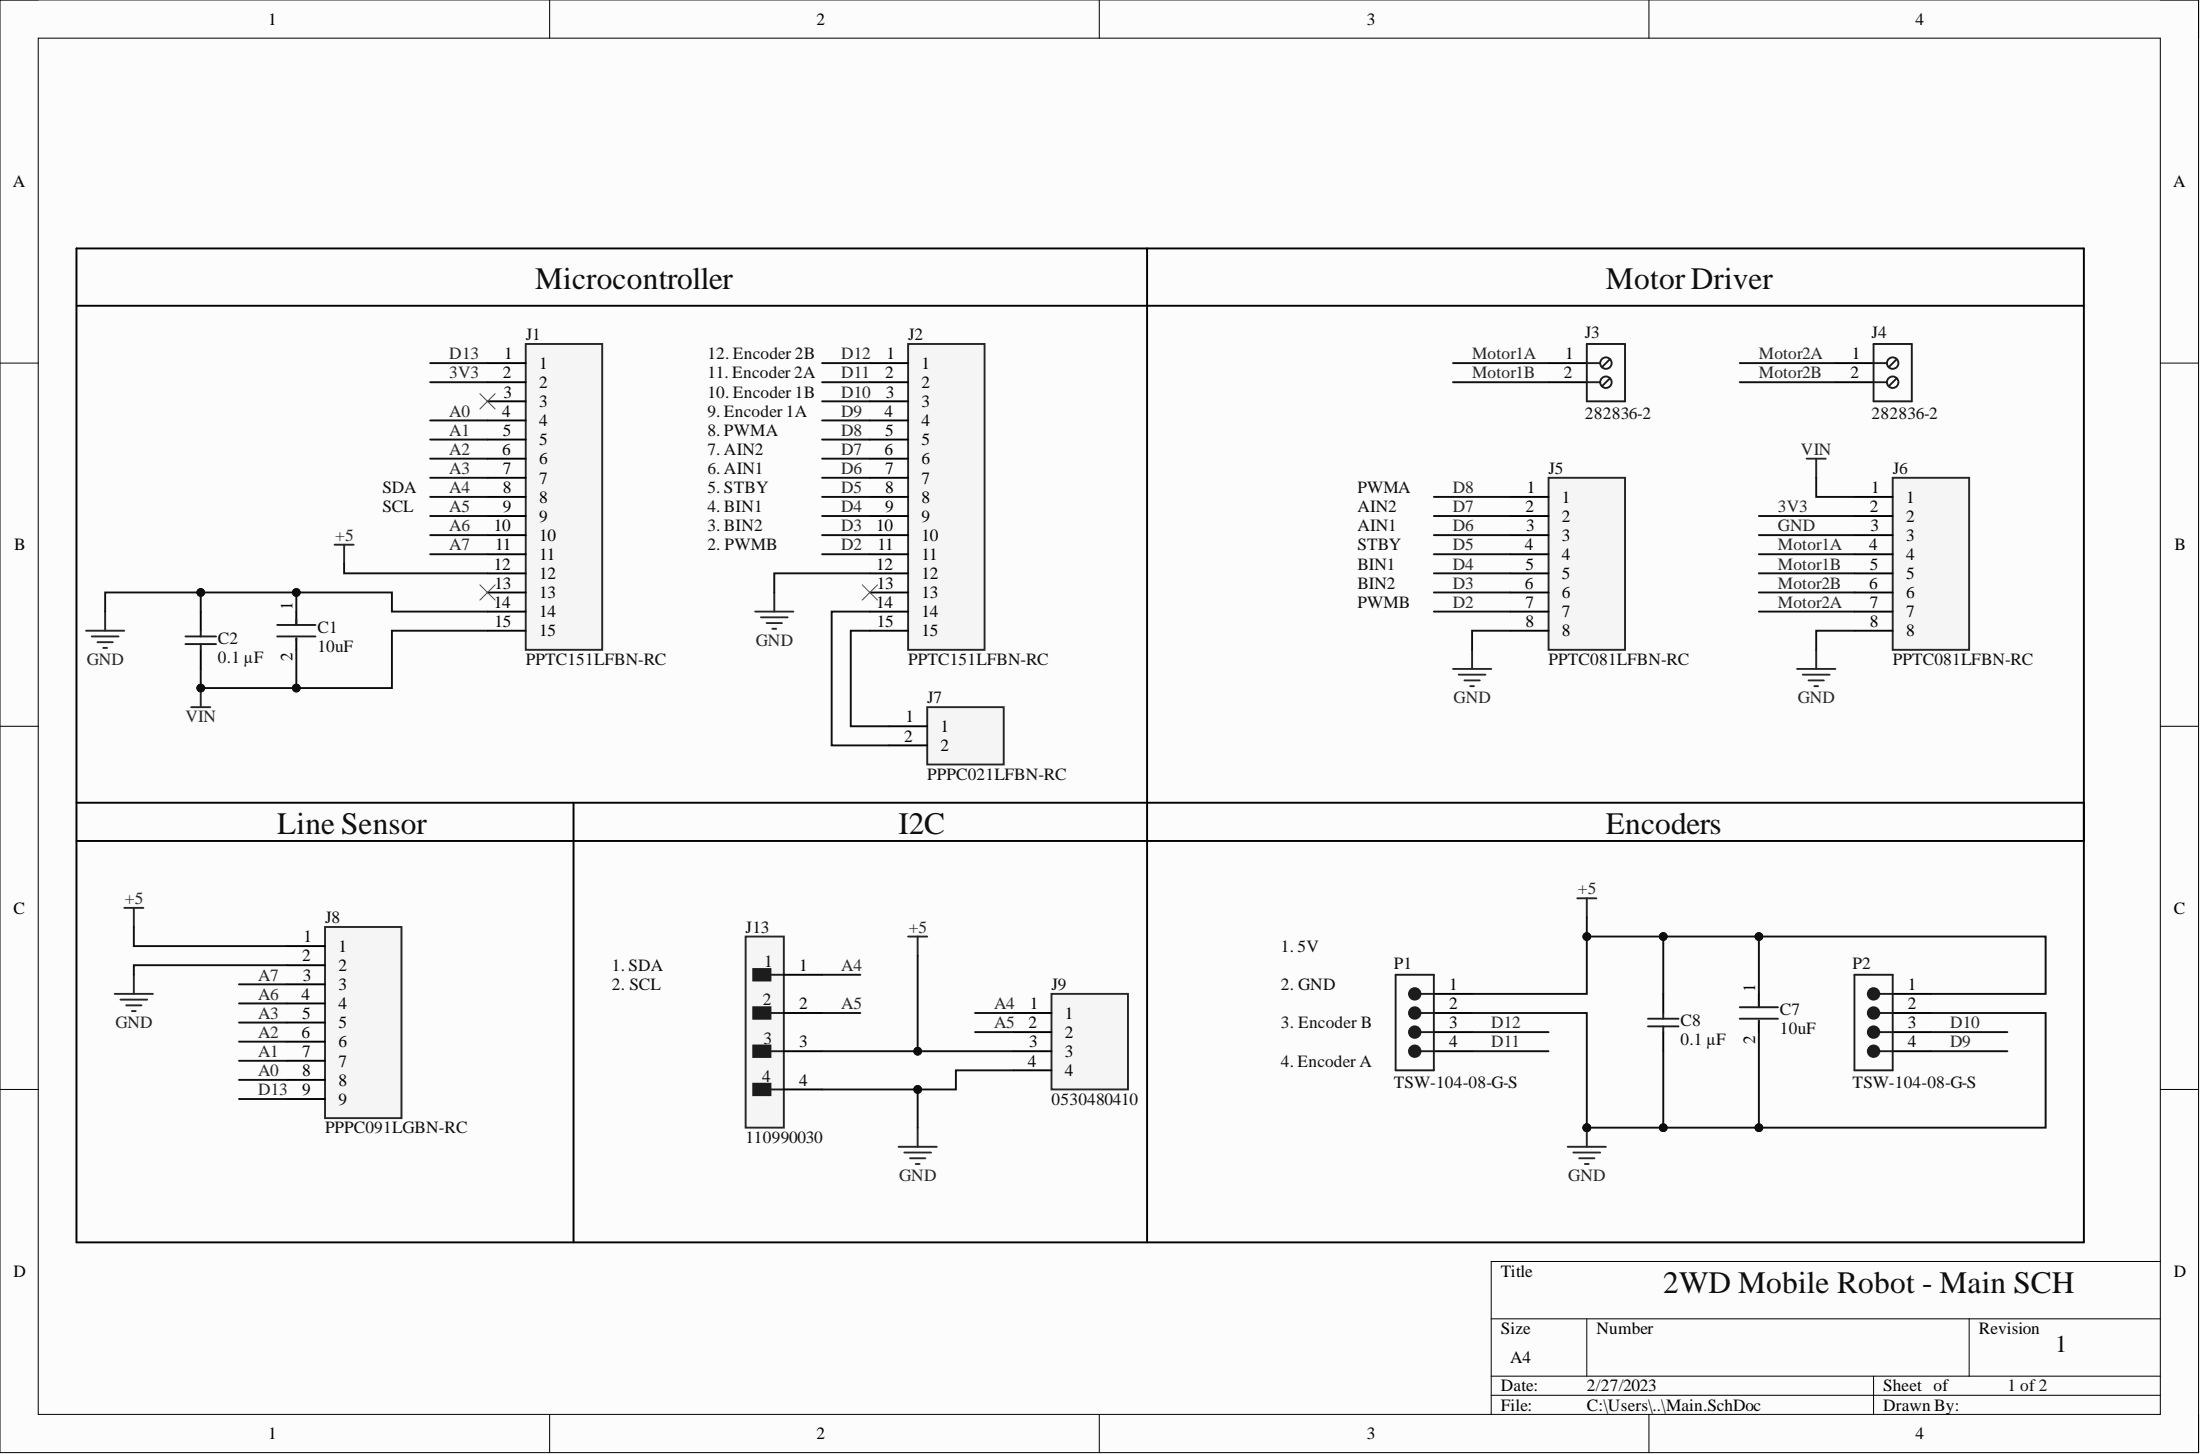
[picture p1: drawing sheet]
<svg xmlns="http://www.w3.org/2000/svg" width="292mm" height="193mm" viewBox="0 0 292 193" stroke-linecap="round" stroke-linejoin="round" font-family="sans-serif">
<path d="M0 0h291.9v192.8h-291.9z" fill-rule="evenodd" fill="#fcfcfc"/>
<path d="M0 0h291.9v192.8h-291.9z" fill="none" stroke="#000" stroke-width=".13"/>
<path d="M5.1 5.1h281.7v182.6h-281.7z" fill-rule="evenodd" fill="#fcfcfc"/>
<g fill="none" stroke="#000" stroke-width=".13">
<path d="M0 0h5.1M73 0v5.1M146 0v5.1M218.9 0v5.1M286.8 0h5.1v5.1M5.1 5.1h281.7v182.6h-281.7zM0 48.2h5.1M286.8 48.2h5.1M0 96.4h5.1M286.8 96.4h5.1M0 144.6h5.1M286.8 144.6h5.1"/>
<path d="M198 175h88.8M210.7 175v7.6M261.5 175v7.6M286.8 167.4h-88.8v20.3M73 187.7v5.1M146 187.7v5.1M198 182.6h88.8M198 185.2h88.8M218.9 187.7v5.1M248.8 182.6v5.1M291.9 187.7v5.1"/>
</g>
<path d="M69.8 45.7h10.2v40.5h-10.2z" fill-rule="evenodd" fill="#f5f5f5"/>
<path d="M69.8 45.7h10.2v40.5h-10.2z" fill="none" stroke="#262626" stroke-width=".25"/>
<g fill="none" stroke="#000" stroke-width=".25">
<path d="M64.7 48.2h5.1M64.7 50.7h5.1M64.7 53.3h5.1M64.7 55.8h5.1M64.7 58.3h5.1M64.7 60.9h5.1M64.7 63.4h5.1M64.7 65.9h5.1M64.7 68.5h5.1M64.7 71h5.1M64.7 73.6h5.1M64.7 76.1h5.1"/>
<path d="M64.7 78.6h5.1M64.7 81.2h5.1M64.7 83.7h5.1"/>
</g>
<path d="M120.6 45.7h10.1v40.5h-10.1z" fill-rule="evenodd" fill="#f5f5f5"/>
<path d="M120.6 45.7h10.1v40.5h-10.1z" fill="none" stroke="#262626" stroke-width=".25"/>
<g fill="none" stroke="#000" stroke-width=".25">
<path d="M115.5 48.2h5.1M115.5 50.7h5.1M115.5 53.3h5.1M115.5 55.8h5.1M115.5 58.3h5.1M115.5 60.9h5.1M115.5 63.4h5.1M115.5 65.9h5.1M115.5 68.5h5.1M115.5 71h5.1M115.5 73.6h5.1M115.5 76.1h5.1"/>
<path d="M115.5 78.6h5.1M115.5 81.2h5.1M115.5 83.7h5.1"/>
</g>
<path d="M205.6 63.4h10.2v22.8h-10.2z" fill-rule="evenodd" fill="#f5f5f5"/>
<path d="M205.6 63.4h10.2v22.8h-10.2z" fill="none" stroke="#262626" stroke-width=".25"/>
<path d="M200.5 65.9h5.1M200.5 68.5h5.1M200.5 71h5.1M200.5 73.6h5.1M200.5 76.1h5.1M200.5 78.6h5.1M200.5 81.2h5.1M200.5 83.7h5.1" fill="none" stroke="#000" stroke-width=".25"/>
<path d="M251.3 63.4h10.2v22.8h-10.2z" fill-rule="evenodd" fill="#f5f5f5"/>
<path d="M251.3 63.4h10.2v22.8h-10.2zM25.4 93.9h2.5M26.7 91.3v2.6" fill="none" stroke="#262626" stroke-width=".25"/>
<path d="M246.2 65.9h5.1M246.2 68.5h5.1M246.2 71h5.1M246.2 73.6h5.1M246.2 76.1h5.1M246.2 78.6h5.1M246.2 81.2h5.1M246.2 83.7h5.1" fill="none" stroke="#000" stroke-width=".25"/>
<circle cx="26.7" cy="91.3" r=".51" fill="#0e0e0e"/>
<circle cx="26.7" cy="91.3" r=".51" fill="none" stroke="#0e0e0e" stroke-width=".13"/>
<g fill="none" stroke="#262626" stroke-width=".25">
<path d="M102.8 78.6v2.6M239.9 60.9h2.5M241.1 60.9v2.5M11.4 83.7h5.1M12.2 84.5h3.5M12.9 85.2h2.1M13.7 86h.5M14 81.2v2.5M100.3 81.2h5M101 81.9h3.6M101.8 82.7h2M102.5 83.5h.6"/>
<path d="M192.9 88.8h5.1M193.7 89.5h3.5M194.4 90.3h2.1M195.2 91.1h.5M195.5 86.2v2.6M238.6 88.8h5.1M239.4 89.5h3.5M240.1 90.3h2.1M240.9 91.1h.5M241.1 86.2v2.6"/>
</g>
<path d="M205.6 48.2h5.1M205.6 50.7h5.1M26.7 81.2v2.5M26.7 86.2v2.6M39.3 81.2v1.7M39.3 84.7v1.5" fill="none" stroke="#000" stroke-width=".25"/>
<path d="M24.6 84.5h4.1M24.6 85.5h4.1M26.7 83.7v.8M26.7 85.5v.7M36.8 82.9h5.1M36.8 84.5h5.1M39.3 82.2v.7M39.3 84.7v.3" fill="none" stroke="#1c1c1c" stroke-width=".25"/>
<path d="M63.7 77.6l2 2M65.7 77.6l-2 2M114.5 77.6l2 2M116.5 77.6l-2 2" fill="none" stroke="#4c4c4c" stroke-width=".13"/>
<circle cx="213.2" cy="48.2" r=".76" fill="#fefefe"/>
<g fill="none" stroke="#1c1c1c" stroke-width=".25">
<path d="M213.8 47.7l-1.1 1"/>
<circle cx="213.2" cy="48.2" r=".76"/>
</g>
<circle cx="213.2" cy="50.7" r=".76" fill="#fefefe"/>
<g fill="none" stroke="#1c1c1c" stroke-width=".25">
<path d="M210.7 48.2h1.8M210.7 50.7h1.8M210.7 45.7h5.1v7.6h-5.1zM213.8 50.2l-1.1 1.1"/>
<circle cx="213.2" cy="50.7" r=".76"/>
</g>
<path d="M243.7 48.2h5.1M243.7 50.7h5.1" fill="none" stroke="#000" stroke-width=".25"/>
<circle cx="251.3" cy="48.2" r=".76" fill="#fefefe"/>
<g fill="none" stroke="#1c1c1c" stroke-width=".25">
<path d="M251.8 47.7l-1 1"/>
<circle cx="251.3" cy="48.2" r=".76"/>
</g>
<circle cx="251.3" cy="50.7" r=".76" fill="#fefefe"/>
<g fill="none" stroke="#1c1c1c" stroke-width=".25">
<path d="M248.8 48.2h1.7M248.8 50.7h1.7M248.8 45.7h5v7.6h-5zM251.8 50.2l-1 1.1"/>
<circle cx="251.3" cy="50.7" r=".76"/>
</g>
<path d="M139.6 131.9h10.2v12.7h-10.2z" fill-rule="evenodd" fill="#f5f5f5"/>
<path d="M120.6 124.3h2.5M121.8 124.3v2.5M139.6 131.9h10.2v12.7h-10.2zM119.3 152.2h5.1M120.1 153h3.5M120.8 153.7h2.1M121.6 154.5h.5M121.8 149.7v2.5" fill="none" stroke="#262626" stroke-width=".25"/>
<path d="M10.2 33h266.5v131.9h-266.5zM152.3 33v131.9M10.2 40.6h266.5M10.2 111.6h266.5M10.2 106.5h266.5M134.5 134.4h5.1M134.5 137h5.1M134.5 139.5h5.1M134.5 142.1h5.1" fill="none" stroke="#000" stroke-width=".25"/>
<path d="M43.2 123h10.1v25.4h-10.1z" fill-rule="evenodd" fill="#f5f5f5"/>
<path d="M44.4 72.3h2.6M45.7 72.3v2.5M15.2 131.9h5.1M16 132.7h3.5M16.5 120.5h2.5M16.8 133.4h2M17.5 134.2h.5M17.8 120.5v2.5M17.8 129.4v2.5M43.2 123h10.1v25.4h-10.1z" fill="none" stroke="#262626" stroke-width=".25"/>
<path d="M76.2 106.5v58.4M38.1 125.6h5.1M38.1 128.1h5.1M38.1 130.6h5.1M38.1 133.2h5.1M38.1 135.7h5.1M38.1 138.2h5.1M38.1 140.8h5.1M38.1 143.3h5.1M38.1 145.9h5.1" fill="none" stroke="#000" stroke-width=".25"/>
<path d="M63.7 52.2l2 2.1M65.7 52.2l-2 2.1" fill="none" stroke="#4c4c4c" stroke-width=".13"/>
<path d="M123.1 93.9h10.2v7.6h-10.2z" fill-rule="evenodd" fill="#f5f5f5"/>
<path d="M123.1 93.9h10.2v7.6h-10.2z" fill="none" stroke="#262626" stroke-width=".25"/>
<path d="M118 96.4h5.1M118 98.9h5.1" fill="none" stroke="#000" stroke-width=".25"/>
<path d="M99 124.3h5.1v25.4h-5.1z" fill-rule="evenodd" fill="#f5f5f5"/>
<path d="M99 124.3h5.1v25.4h-5.1z" fill="none" stroke="#262626" stroke-width=".25"/>
<path d="M100 128.6h2.3v1.5h-2.3z" fill-rule="evenodd" fill="#1c1c1c"/>
<path d="M100 128.6h2.3v1.5h-2.3zM102.3 129.4h1.8" fill="none" stroke="#1c1c1c" stroke-width=".25"/>
<path d="M100 133.7h2.3v1.5h-2.3z" fill-rule="evenodd" fill="#1c1c1c"/>
<path d="M100 133.7h2.3v1.5h-2.3zM102.3 134.4h1.8" fill="none" stroke="#1c1c1c" stroke-width=".25"/>
<path d="M100 138.8h2.3v1.5h-2.3z" fill-rule="evenodd" fill="#1c1c1c"/>
<path d="M100 138.8h2.3v1.5h-2.3zM102.3 139.5h1.8" fill="none" stroke="#1c1c1c" stroke-width=".25"/>
<path d="M100 143.8h2.3v1.5h-2.3z" fill-rule="evenodd" fill="#1c1c1c"/>
<path d="M249.5 131.9h1.8M100 143.8h2.3v1.5h-2.3zM102.3 144.6h1.8" fill="none" stroke="#1c1c1c" stroke-width=".25"/>
<path d="M104.1 129.4h5M104.1 134.4h5M104.1 139.5h5M251.3 134.4h5.1M251.3 139.5h5.1M251.3 131.9h5.1M251.3 137h5.1M104.1 144.6h5" fill="none" stroke="#000" stroke-width=".25"/>
<circle cx="248.8" cy="131.9" r=".76" fill="#1c1c1c"/>
<g fill="none" stroke="#1c1c1c" stroke-width=".25">
<path d="M246.2 129.4h5.1v12.7h-5.1zM249.5 134.4h1.8"/>
<circle cx="248.8" cy="131.9" r=".76"/>
</g>
<circle cx="248.8" cy="134.4" r=".76" fill="#1c1c1c"/>
<g fill="none" stroke="#1c1c1c" stroke-width=".25">
<path d="M249.5 137h1.8M249.5 139.5h1.8"/>
<circle cx="248.8" cy="134.4" r=".76"/>
</g>
<circle cx="248.8" cy="137" r=".76" fill="#1c1c1c"/>
<circle cx="248.8" cy="137" r=".76" fill="none" stroke="#1c1c1c" stroke-width=".25"/>
<circle cx="248.8" cy="139.5" r=".76" fill="#1c1c1c"/>
<g fill="none" stroke="#1c1c1c" stroke-width=".25">
<path d="M188.6 131.9h1.8"/>
<circle cx="248.8" cy="139.5" r=".76"/>
</g>
<path d="M190.4 131.9h5.1M190.4 134.4h5.1M190.4 137h5.1M190.4 139.5h5.1" fill="none" stroke="#000" stroke-width=".25"/>
<circle cx="187.8" cy="131.9" r=".76" fill="#1c1c1c"/>
<g fill="none" stroke="#1c1c1c" stroke-width=".25">
<path d="M185.3 129.4h5.1v12.7h-5.1zM188.6 134.4h1.8"/>
<circle cx="187.8" cy="131.9" r=".76"/>
</g>
<circle cx="187.8" cy="134.4" r=".76" fill="#1c1c1c"/>
<g fill="none" stroke="#1c1c1c" stroke-width=".25">
<path d="M188.6 137h1.8M188.6 139.5h1.8"/>
<circle cx="187.8" cy="134.4" r=".76"/>
</g>
<circle cx="187.8" cy="137" r=".76" fill="#1c1c1c"/>
<circle cx="187.8" cy="137" r=".76" fill="none" stroke="#1c1c1c" stroke-width=".25"/>
<circle cx="187.8" cy="139.5" r=".76" fill="#1c1c1c"/>
<circle cx="187.8" cy="139.5" r=".76" fill="none" stroke="#1c1c1c" stroke-width=".25"/>
<path d="M208.1 152.2h5.1M208.9 153h3.6M209.7 153.7h2M210.4 154.5h.5M210.7 149.7v2.5" fill="none" stroke="#262626" stroke-width=".25"/>
<circle cx="210.7" cy="149.7" r=".51" fill="#0e0e0e"/>
<circle cx="210.7" cy="149.7" r=".51" fill="none" stroke="#0e0e0e" stroke-width=".13"/>
<path d="M209.4 119.2h2.6M210.7 119.2v2.6" fill="none" stroke="#262626" stroke-width=".25"/>
<path d="M220.8 131.9v2.5M220.8 137v2.5M233.5 131.9v1.8M233.5 135.5v1.5" fill="none" stroke="#000" stroke-width=".25"/>
<path d="M218.8 135.2h4.1M218.8 136.2h4.1M220.8 134.4v.8M220.8 136.2v.8M231 133.7h5.1M231 135.2h5.1M233.5 132.9v.8M233.5 135.5v.2" fill="none" stroke="#1c1c1c" stroke-width=".25"/>
<path d="M115.5 76.1h-12.7v2.5M26.7 81.2v-2.6h25.3v2.6h12.7" fill="none" stroke="#0e0e0e" stroke-width=".25"/>
<circle cx="39.3" cy="78.6" r=".51" fill="#0e0e0e"/>
<circle cx="39.3" cy="78.6" r=".51" fill="none" stroke="#0e0e0e" stroke-width=".13"/>
<circle cx="26.7" cy="78.6" r=".51" fill="#0e0e0e"/>
<circle cx="26.7" cy="78.6" r=".51" fill="none" stroke="#0e0e0e" stroke-width=".13"/>
<path d="M39.3 78.6v2.6" fill="none" stroke="#0e0e0e" stroke-width=".25"/>
<circle cx="39.3" cy="78.6" r=".51" fill="#0e0e0e"/>
<circle cx="39.3" cy="78.6" r=".51" fill="none" stroke="#0e0e0e" stroke-width=".13"/>
<path d="M64.7 83.7h-12.7v7.6h-12.7v-5.1" fill="none" stroke="#0e0e0e" stroke-width=".25"/>
<circle cx="39.3" cy="91.3" r=".51" fill="#0e0e0e"/>
<circle cx="39.3" cy="91.3" r=".51" fill="none" stroke="#0e0e0e" stroke-width=".13"/>
<path d="M26.7 88.8v2.5h12.6" fill="none" stroke="#0e0e0e" stroke-width=".25"/>
<circle cx="39.3" cy="91.3" r=".51" fill="#0e0e0e"/>
<circle cx="39.3" cy="91.3" r=".51" fill="none" stroke="#0e0e0e" stroke-width=".13"/>
<circle cx="26.7" cy="91.3" r=".51" fill="#0e0e0e"/>
<circle cx="26.7" cy="91.3" r=".51" fill="none" stroke="#0e0e0e" stroke-width=".13"/>
<path d="M26.7 78.6h-12.7v2.6" fill="none" stroke="#0e0e0e" stroke-width=".25"/>
<circle cx="26.7" cy="78.6" r=".51" fill="#0e0e0e"/>
<circle cx="26.7" cy="78.6" r=".51" fill="none" stroke="#0e0e0e" stroke-width=".13"/>
<g fill="none" stroke="#0e0e0e" stroke-width=".25">
<path d="M57.1 48.2h7.6M57.1 50.7h7.6M57.1 55.8h7.6M57.1 58.3h7.6M109.1 48.2h6.4M109.1 50.7h6.4M109.1 55.8h6.4M109.1 58.3h6.4M109.1 53.3h6.4M192.9 48.2h12.7M192.9 50.7h12.7M231 48.2h12.7"/>
<path d="M231 50.7h12.7M45.7 74.8v1.3h19M57.1 60.9h7.6M57.1 63.4h7.6M57.1 65.9h7.6M57.1 68.5h7.6M57.1 71h7.6M57.1 73.6h7.6M109.1 60.9h6.4M109.1 63.4h6.4M109.1 65.9h6.4M109.1 68.5h6.4"/>
<path d="M109.1 71h6.4M109.1 73.6h6.4M190.4 65.9h10.1M190.4 68.5h10.1M190.4 71h10.1M190.4 73.6h10.1M190.4 76.1h10.1M190.4 78.6h10.1M233.5 68.5h12.7M233.5 71h12.7M233.5 73.6h12.7M233.5 76.1h12.7"/>
<path d="M233.5 78.6h12.7M241.1 63.4v2.5h5.1M115.5 83.7h-2.5v12.7h5M115.5 81.2h-5.1v17.7h7.6M190.4 81.2h10.1M200.5 83.7h-5v2.5M233.5 81.2h12.7M246.2 83.7h-5.1v2.5M17.8 123v2.6h20.3M31.7 130.6h6.4M31.7 133.2h6.4M31.7 135.7h6.4"/>
<path d="M31.7 138.2h6.4M38.1 128.1h-20.3v1.3M109.1 134.4h5.1M109.1 129.4h5.1M121.8 126.8v12.7h-12.7M129.5 134.4h5M129.5 137h5M31.7 140.8h6.4M31.7 143.3h6.4M31.7 145.9h6.4"/>
</g>
<circle cx="121.8" cy="139.5" r=".51" fill="#0e0e0e"/>
<circle cx="121.8" cy="139.5" r=".51" fill="none" stroke="#0e0e0e" stroke-width=".13"/>
<path d="M121.8 139.5h12.7" fill="none" stroke="#0e0e0e" stroke-width=".25"/>
<circle cx="121.8" cy="139.5" r=".51" fill="#0e0e0e"/>
<circle cx="121.8" cy="139.5" r=".51" fill="none" stroke="#0e0e0e" stroke-width=".13"/>
<path d="M134.5 142.1h-7.6v2.5h-17.8" fill="none" stroke="#0e0e0e" stroke-width=".25"/>
<circle cx="121.8" cy="144.6" r=".51" fill="#0e0e0e"/>
<circle cx="121.8" cy="144.6" r=".51" fill="none" stroke="#0e0e0e" stroke-width=".13"/>
<path d="M121.8 144.6v5.1" fill="none" stroke="#0e0e0e" stroke-width=".25"/>
<circle cx="121.8" cy="144.6" r=".51" fill="#0e0e0e"/>
<circle cx="121.8" cy="144.6" r=".51" fill="none" stroke="#0e0e0e" stroke-width=".13"/>
<path d="M195.5 134.4h15.2v15.3M195.5 137h10.1M195.5 139.5h10.1M256.4 137h10.1M256.4 139.5h10.1" fill="none" stroke="#0e0e0e" stroke-width=".25"/>
<circle cx="210.7" cy="149.7" r=".51" fill="#0e0e0e"/>
<circle cx="210.7" cy="149.7" r=".51" fill="none" stroke="#0e0e0e" stroke-width=".13"/>
<path d="M210.7 121.8v10.1h-15.2" fill="none" stroke="#0e0e0e" stroke-width=".25"/>
<circle cx="210.7" cy="124.3" r=".51" fill="#0e0e0e"/>
<circle cx="210.7" cy="124.3" r=".51" fill="none" stroke="#0e0e0e" stroke-width=".13"/>
<path d="M220.8 124.3v7.6" fill="none" stroke="#0e0e0e" stroke-width=".25"/>
<circle cx="220.8" cy="124.3" r=".51" fill="#0e0e0e"/>
<circle cx="220.8" cy="124.3" r=".51" fill="none" stroke="#0e0e0e" stroke-width=".13"/>
<path d="M220.8 139.5v10.2" fill="none" stroke="#0e0e0e" stroke-width=".25"/>
<circle cx="220.8" cy="149.7" r=".51" fill="#0e0e0e"/>
<circle cx="220.8" cy="149.7" r=".51" fill="none" stroke="#0e0e0e" stroke-width=".13"/>
<path d="M233.5 137v12.7" fill="none" stroke="#0e0e0e" stroke-width=".25"/>
<circle cx="233.5" cy="149.7" r=".51" fill="#0e0e0e"/>
<circle cx="233.5" cy="149.7" r=".51" fill="none" stroke="#0e0e0e" stroke-width=".13"/>
<path d="M233.5 124.3v7.6" fill="none" stroke="#0e0e0e" stroke-width=".25"/>
<circle cx="233.5" cy="124.3" r=".51" fill="#0e0e0e"/>
<circle cx="233.5" cy="124.3" r=".51" fill="none" stroke="#0e0e0e" stroke-width=".13"/>
<path d="M256.4 134.4h15.2v15.3h-60.9" fill="none" stroke="#0e0e0e" stroke-width=".25"/>
<circle cx="210.7" cy="149.7" r=".51" fill="#0e0e0e"/>
<circle cx="210.7" cy="149.7" r=".51" fill="none" stroke="#0e0e0e" stroke-width=".13"/>
<circle cx="220.8" cy="149.7" r=".51" fill="#0e0e0e"/>
<circle cx="220.8" cy="149.7" r=".51" fill="none" stroke="#0e0e0e" stroke-width=".13"/>
<circle cx="233.5" cy="149.7" r=".51" fill="#0e0e0e"/>
<circle cx="233.5" cy="149.7" r=".51" fill="none" stroke="#0e0e0e" stroke-width=".13"/>
<path d="M210.7 124.3h60.9v7.6h-15.2" fill="none" stroke="#0e0e0e" stroke-width=".25"/>
<circle cx="233.5" cy="124.3" r=".51" fill="#0e0e0e"/>
<circle cx="233.5" cy="124.3" r=".51" fill="none" stroke="#0e0e0e" stroke-width=".13"/>
<circle cx="220.8" cy="124.3" r=".51" fill="#0e0e0e"/>
<circle cx="220.8" cy="124.3" r=".51" fill="none" stroke="#0e0e0e" stroke-width=".13"/>
<circle cx="210.7" cy="124.3" r=".51" fill="#0e0e0e"/>
<circle cx="210.7" cy="124.3" r=".51" fill="none" stroke="#0e0e0e" stroke-width=".13"/>
<g font-size="4.1" fill="#0e0e0e">
<text x="71.1" y="38.4">Microcontroller</text>
<text x="213.2" y="38.4">Motor Driver</text>
<text x="36.8" y="110.7">Line Sensor</text>
<text x="119.3" y="110.7">I2C</text>
<text x="213.2" y="110.7">Encoders</text>
<text x="220.8" y="171.6">2WD Mobile Robot - Main SCH</text>
</g>
<text font-size="3.2" fill="#0e0e0e" x="272.9" y="179.4">1</text>
<g font-size="2.3">
<text x="35.6" y="3.3">1</text>
<text x="108.4" y="3.3">2</text>
<text x="181.5" y="3.3">3</text>
<text x="254.3" y="3.3">4</text>
<text x="1.7" y="24.9">A</text>
<text x="288.5" y="24.9">A</text>
<text x="66.9" y="47.7">1</text>
<text x="117.7" y="47.7">1</text>
<text x="207.8" y="47.7">1</text>
<text x="245.9" y="47.7">1</text>
<text x="66.8" y="50.2">2</text>
<text x="66.8" y="52.8">3</text>
<text x="71.6" y="49">1</text>
<text x="71.6" y="51.5">2</text>
<text x="117.5" y="50.2">2</text>
<text x="117.6" y="52.8">3</text>
<text x="122.3" y="49">1</text>
<text x="122.3" y="51.5">2</text>
<text x="207.6" y="50.2">2</text>
<text x="245.7" y="50.2">2</text>
<text x="66.7" y="55.3">4</text>
<text x="66.8" y="57.8">5</text>
<text x="71.6" y="54">3</text>
<text x="71.6" y="56.6">4</text>
<text x="71.6" y="59.1">5</text>
<text x="117.4" y="55.3">4</text>
<text x="117.5" y="57.8">5</text>
<text x="122.3" y="54">3</text>
<text x="122.3" y="56.6">4</text>
<text x="122.3" y="59.1">5</text>
<text x="66.7" y="60.4">6</text>
<text x="66.8" y="62.9">7</text>
<text x="66.8" y="65.4">8</text>
<text x="71.6" y="61.6">6</text>
<text x="71.6" y="64.2">7</text>
<text x="117.4" y="60.4">6</text>
<text x="117.5" y="62.9">7</text>
<text x="117.5" y="65.4">8</text>
<text x="122.3" y="61.6">6</text>
<text x="122.3" y="64.2">7</text>
<text x="202.7" y="65.4">1</text>
<text x="248.4" y="65.4">1</text>
<text x="65.6" y="70.5">10</text>
<text x="66.8" y="68">9</text>
<text x="71.6" y="66.7">8</text>
<text x="71.6" y="69.2">9</text>
<text x="71.6" y="71.8">10</text>
<text x="116.3" y="70.5">10</text>
<text x="117.5" y="68">9</text>
<text x="122.3" y="66.7">8</text>
<text x="122.3" y="69.2">9</text>
<text x="122.3" y="71.8">10</text>
<text x="202.6" y="68">2</text>
<text x="202.6" y="70.5">3</text>
<text x="207.4" y="66.7">1</text>
<text x="207.4" y="69.2">2</text>
<text x="207.4" y="71.8">3</text>
<text x="248.3" y="68">2</text>
<text x="248.3" y="70.5">3</text>
<text x="253.1" y="66.7">1</text>
<text x="253.1" y="69.2">2</text>
<text x="253.1" y="71.8">3</text>
<text x="1.9" y="73.1">B</text>
<text x="65.6" y="75.6">12</text>
<text x="65.7" y="73.1">11</text>
<text x="71.6" y="74.3">11</text>
<text x="71.6" y="76.9">12</text>
<text x="116.3" y="75.6">12</text>
<text x="116.5" y="73.1">11</text>
<text x="122.3" y="74.3">11</text>
<text x="122.3" y="76.9">12</text>
<text x="202.5" y="73.1">4</text>
<text x="202.6" y="75.6">5</text>
<text x="207.4" y="74.3">4</text>
<text x="207.4" y="76.9">5</text>
<text x="248.2" y="73.1">4</text>
<text x="248.3" y="75.6">5</text>
<text x="253.1" y="74.3">4</text>
<text x="253.1" y="76.9">5</text>
<text x="288.7" y="73.1">B</text>
<text x="38.8" y="80.9" transform="rotate(-90 38.8 80.9)">1</text>
<text x="65.6" y="80.7">14</text>
<text x="65.7" y="78.1">13</text>
<text x="65.7" y="83.2">15</text>
<text x="71.6" y="79.4">13</text>
<text x="71.6" y="81.9">14</text>
<text x="116.3" y="80.7">14</text>
<text x="116.4" y="78.1">13</text>
<text x="116.4" y="83.2">15</text>
<text x="122.3" y="79.4">13</text>
<text x="122.3" y="81.9">14</text>
<text x="202.5" y="78.1">6</text>
<text x="202.6" y="80.7">7</text>
<text x="202.6" y="83.2">8</text>
<text x="207.4" y="79.4">6</text>
<text x="207.4" y="81.9">7</text>
<text x="248.2" y="78.1">6</text>
<text x="248.3" y="80.7">7</text>
<text x="248.3" y="83.2">8</text>
<text x="253.1" y="79.4">6</text>
<text x="253.1" y="81.9">7</text>
<text x="38.8" y="87.8" transform="rotate(-90 38.8 87.8)">2</text>
<text x="71.6" y="84.5">15</text>
<text x="122.3" y="84.5">15</text>
<text x="207.4" y="84.5">8</text>
<text x="253.1" y="84.5">8</text>
<text x="120.2" y="95.9">1</text>
<text x="120.1" y="98.4">2</text>
<text x="124.9" y="97.2">1</text>
<text x="124.9" y="99.7">2</text>
<text x="1.8" y="121.3">C</text>
<text x="40.3" y="125.1">1</text>
<text x="288.6" y="121.3">C</text>
<text x="40.1" y="127.6">2</text>
<text x="40.2" y="130.1">3</text>
<text x="44.9" y="126.3">1</text>
<text x="44.9" y="128.9">2</text>
<text x="44.9" y="131.4">3</text>
<text x="106.1" y="128.9">1</text>
<text x="192.4" y="131.4">1</text>
<text x="233" y="131.7" transform="rotate(-90 233 131.7)">1</text>
<text x="253.3" y="131.4">1</text>
<text x="40" y="132.7">4</text>
<text x="40" y="137.7">6</text>
<text x="40.1" y="135.2">5</text>
<text x="44.9" y="133.9">4</text>
<text x="44.9" y="136.5">5</text>
<text x="106.1" y="133.9">2</text>
<text x="136.6" y="136.5">2</text>
<text x="136.7" y="133.9">1</text>
<text x="141.4" y="135.2">1</text>
<text x="141.4" y="137.7">2</text>
<text x="192.4" y="133.9">2</text>
<text x="192.4" y="136.5">3</text>
<text x="253.3" y="133.9">2</text>
<text x="253.3" y="136.5">3</text>
<text x="40.1" y="140.3">7</text>
<text x="40.1" y="142.8">8</text>
<text x="44.9" y="139">6</text>
<text x="44.9" y="141.5">7</text>
<text x="106.1" y="139">3</text>
<text x="136.5" y="141.5">4</text>
<text x="136.6" y="139">3</text>
<text x="141.4" y="140.3">3</text>
<text x="141.4" y="142.8">4</text>
<text x="192.4" y="139">4</text>
<text x="233" y="138.5" transform="rotate(-90 233 138.5)">2</text>
<text x="253.3" y="139">4</text>
<text x="40.1" y="145.3">9</text>
<text x="44.9" y="144.1">8</text>
<text x="44.9" y="146.6">9</text>
<text x="106.1" y="144.1">4</text>
<text x="1.8" y="169.4">D</text>
<text x="199.3" y="169.4">Title</text>
<text x="288.6" y="169.4">D</text>
<text x="199.3" y="177.1">Size</text>
<text x="212" y="177.1">Number</text>
<text x="262.7" y="177.1">Revision</text>
<text x="199.3" y="184.7">Date:</text>
<text x="200.5" y="180.9">A4</text>
<text x="210.7" y="184.7">2/27/2023</text>
<text x="250" y="184.7">Sheet of</text>
<text x="35.6" y="191">1</text>
<text x="108.4" y="191">2</text>
<text x="181.5" y="191">3</text>
<text x="199.3" y="187.2">File:</text>
<text x="210.7" y="187.2">C:\Users\..\Main.SchDoc</text>
<text x="250" y="187.2">Drawn By:</text>
<text x="254.3" y="191">4</text>
</g>
<g font-size="2.3" fill="#262626">
<text x="59.7" y="47.7">D13</text>
<text x="111.7" y="47.7">D12</text>
<text x="195.5" y="47.7">Motor1A</text>
<text x="233.5" y="47.7">Motor2A</text>
<text x="59.7" y="50.2">3V3</text>
<text x="111.7" y="50.2">D11</text>
<text x="111.7" y="52.8">D10</text>
<text x="195.5" y="50.2">Motor1B</text>
<text x="233.5" y="50.2">Motor2B</text>
<text x="59.7" y="57.8">A1</text>
<text x="59.7" y="55.3">A0</text>
<text x="111.7" y="55.3">D9</text>
<text x="111.7" y="57.8">D8</text>
<text x="59.7" y="60.4">A2</text>
<text x="59.7" y="62.9">A3</text>
<text x="59.7" y="65.4">A4</text>
<text x="111.7" y="60.4">D7</text>
<text x="111.7" y="62.9">D6</text>
<text x="111.7" y="65.4">D5</text>
<text x="192.9" y="65.4">D8</text>
<text x="239.1" y="60.4">VIN</text>
<text x="44.5" y="71.8">+5</text>
<text x="59.7" y="70.5">A6</text>
<text x="59.7" y="68">A5</text>
<text x="111.7" y="68">D4</text>
<text x="111.7" y="70.5">D3</text>
<text x="192.9" y="68">D7</text>
<text x="192.9" y="70.5">D6</text>
<text x="236.1" y="70.5">GND</text>
<text x="236.1" y="68">3V3</text>
<text x="59.7" y="73.1">A7</text>
<text x="111.7" y="73.1">D2</text>
<text x="192.9" y="73.1">D5</text>
<text x="192.9" y="75.6">D4</text>
<text x="236.1" y="73.1">Motor1A</text>
<text x="236.1" y="75.6">Motor1B</text>
<text x="192.9" y="78.1">D3</text>
<text x="192.9" y="80.7">D2</text>
<text x="236.1" y="78.1">Motor2B</text>
<text x="236.1" y="80.7">Motor2A</text>
<text x="11.5" y="88.3">GND</text>
<text x="100.3" y="85.7">GND</text>
<text x="24.6" y="95.9">VIN</text>
<text x="193" y="93.3">GND</text>
<text x="238.7" y="93.3">GND</text>
<text x="16.6" y="120">+5</text>
<text x="209.5" y="118.7">+5</text>
<text x="120.7" y="123.8">+5</text>
<text x="34.3" y="130.1">A7</text>
<text x="111.7" y="128.9">A4</text>
<text x="15.3" y="136.5">GND</text>
<text x="34.3" y="132.7">A6</text>
<text x="34.3" y="135.2">A3</text>
<text x="34.3" y="137.7">A2</text>
<text x="111.7" y="133.9">A5</text>
<text x="132" y="133.9">A4</text>
<text x="132" y="136.5">A5</text>
<text x="198" y="136.5">D12</text>
<text x="258.9" y="136.5">D10</text>
<text x="34.3" y="140.3">A1</text>
<text x="34.3" y="142.8">A0</text>
<text x="198" y="139">D11</text>
<text x="258.9" y="139">D9</text>
<text x="34.3" y="145.3">D13</text>
<text x="119.4" y="156.8">GND</text>
<text x="208.2" y="156.8">GND</text>
</g>
<g font-size="2.3" fill="#0e0e0e">
<text x="69.8" y="45.1">J1</text>
<text x="93.9" y="47.7">12. Encoder 2B</text>
<text x="120.6" y="45.1">J2</text>
<text x="210.4" y="44.9">J3</text>
<text x="248.5" y="44.9">J4</text>
<text x="93.9" y="50.2">11. Encoder 2A</text>
<text x="93.9" y="52.8">10. Encoder 1B</text>
<text x="93.9" y="55.3">9. Encoder 1A</text>
<text x="93.9" y="57.8">8. PWMA</text>
<text x="210.4" y="55.5">282836-2</text>
<text x="248.5" y="55.5">282836-2</text>
<text x="50.8" y="65.4">SDA</text>
<text x="93.9" y="60.4">7. AIN2</text>
<text x="93.9" y="62.9">6. AIN1</text>
<text x="93.9" y="65.4">5. STBY</text>
<text x="180.2" y="65.4">PWMA</text>
<text x="205.6" y="62.9">J5</text>
<text x="251.3" y="62.9">J6</text>
<text x="50.8" y="68">SCL</text>
<text x="93.9" y="68">4. BIN1</text>
<text x="93.9" y="70.5">3. BIN2</text>
<text x="180.2" y="68">AIN2</text>
<text x="180.2" y="70.5">AIN1</text>
<text x="93.9" y="73.1">2. PWMB</text>
<text x="180.2" y="73.1">STBY</text>
<text x="180.2" y="75.6">BIN1</text>
<text x="42.1" y="84">C1</text>
<text x="180.2" y="78.1">BIN2</text>
<text x="180.2" y="80.7">PWMB</text>
<text x="28.9" y="85.5">C2</text>
<text x="28.9" y="88">0.1 µF</text>
<text x="42.1" y="86.5">10uF</text>
<text x="69.8" y="88.3">PPTC151LFBN-RC</text>
<text x="120.6" y="88.3">PPTC151LFBN-RC</text>
<text x="205.6" y="88.3">PPTC081LFBN-RC</text>
<text x="251.3" y="88.3">PPTC081LFBN-RC</text>
<text x="123.1" y="93.3">J7</text>
<text x="123.1" y="103.5">PPPC021LFBN-RC</text>
<text x="43.2" y="122.5">J8</text>
<text x="99" y="123.8">J13</text>
<text x="81.2" y="128.9">1. SDA</text>
<text x="81.2" y="131.4">2. SCL</text>
<text x="101.4" y="128.4">1</text>
<text x="139.6" y="131.4">J9</text>
<text x="170.1" y="131.4">2. GND</text>
<text x="170.1" y="126.3">1. 5V</text>
<text x="185" y="128.6">P1</text>
<text x="246" y="128.6">P2</text>
<text x="101.3" y="133.4">2</text>
<text x="170.1" y="136.5">3. Encoder B</text>
<text x="223.1" y="136.2">C8</text>
<text x="236.3" y="134.7">C7</text>
<text x="236.3" y="137.2">10uF</text>
<text x="101.2" y="143.6">4</text>
<text x="101.4" y="138.5">3</text>
<text x="170.1" y="141.5">4. Encoder A</text>
<text x="223.1" y="138.8">0.1 µF</text>
<text x="139.6" y="146.6">0530480410</text>
<text x="185" y="144.3">TSW-104-08-G-S</text>
<text x="246" y="144.3">TSW-104-08-G-S</text>
<text x="43.2" y="150.4">PPPC091LGBN-RC</text>
<text x="99" y="151.7">110990030</text>
<text x="266.5" y="184.7">1 of 2</text>
</g>
</svg>
